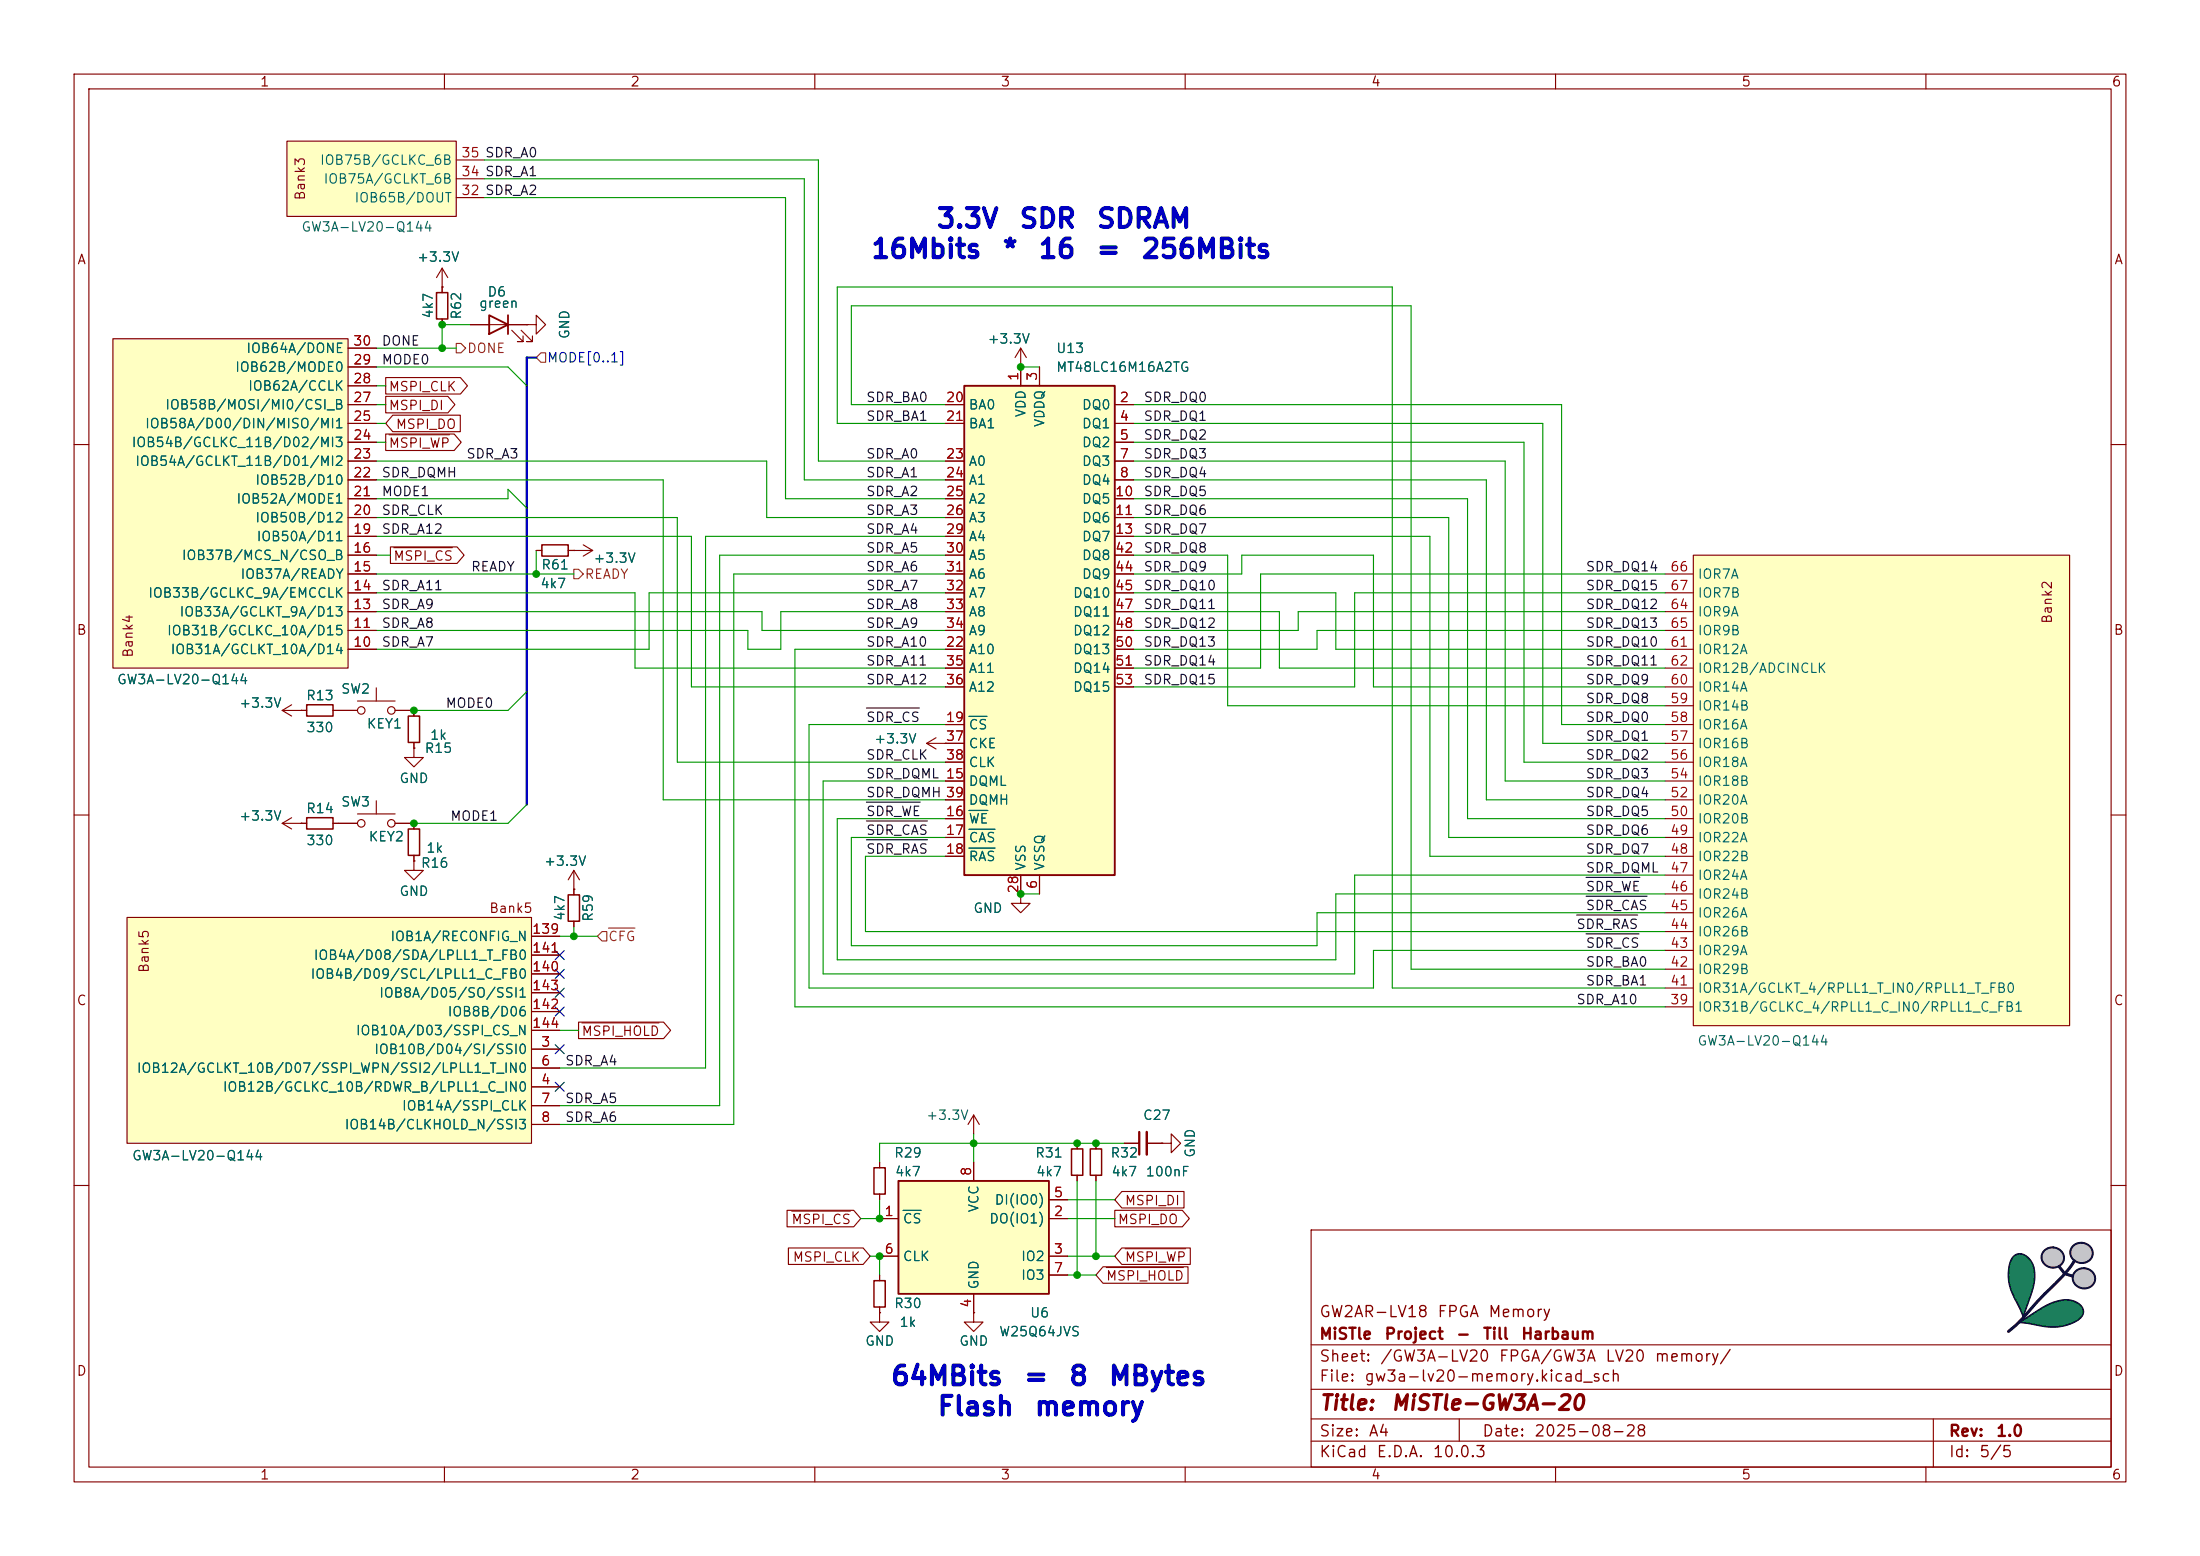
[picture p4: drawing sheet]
<svg xmlns="http://www.w3.org/2000/svg" width="297mm" height="210mm" viewBox="0 0 297 210" stroke-linecap="round" stroke-linejoin="round" font-family="sans-serif">
<g fill="none" stroke="#840000" stroke-width=".15">
<path d="M10 10h277v190h-277zM12 12h273v186h-273zM60 10v2M110 10v2M160 10v2M210 10v2M260 10v2M10 60h2M285 60h2M10 110h2M285 110h2M10 160h2"/>
<path d="M177 166h108v32h-108zM285 160h2M60 198v2M110 198v2M160 198v2M177 194.5h108M177 191.5h108M177 187.5h108M177 181.5h108M197 191.5v3M210 198v2M260 198v2"/>
<path d="M261 191.5v6.5"/>
</g>
<path d="M276 168.8a1.51 1.51 0 0 1 1.9-.2 1.51 1.51 0 0 1 .6 1.8 1.52 1.52 0 0 1-1.9 .6 1.52 1.52 0 0 1-.9-1.8z" fill="#c2c2c2"/>
<path d="M271.8 169.6a1.51 1.51 0 0 1 2.4 .6 4.4 4.4 0 0 1 .2 3.8l-1.3 3.8-.4-1.2a9.6 9.6 0 0 1-1.6-4.2v-.3a4 4 0 0 1 .7-2.5z" fill="#168543"/>
<path d="M280.2 171.6a1.51 1.51 0 0 1 1.9-.2 1.51 1.51 0 0 1 .6 1.8 1.52 1.52 0 0 1-1.9 .6 1.52 1.52 0 0 1-.9-1.8z" fill="#c2c2c2"/>
<path d="M272.6 178.5l.4-.3a19.4 19.4 0 0 1 4.4-2.5 3.2 3.2 0 0 1 3.6 .6 1.22 1.22 0 0 1-.5 1.9 6.9 6.9 0 0 1-5.4 .7z" fill="#168543"/>
<path d="M279.9 168.2a1.51 1.51 0 0 1 1.9-.3 1.51 1.51 0 0 1 .5 1.9 1.52 1.52 0 0 1-1.9 .6 1.52 1.52 0 0 1-.8-1.9z" fill="#c2c2c2"/>
<path d="M126.4 99.6l-1.3 .7M125.1 100.3l1.3 .8M125.1 100.3h2.5M127.6 100.3h.1M118.7 156.8v.8M145.4 154.3v.8M145.4 158.6v.8M148 154.3v.8M148 158.6v.8M118.7 161.2v.7M131.4 177.2v1.2h1.3l-1.3 1.3-1.2-1.3h1.2M131.4 177.2h.1" fill="none" stroke="#840000" stroke-width=".15"/>
<path d="M118 157.6h1.5v3.6h-1.5zM144.7 155.1h1.5v3.5h-1.5zM147.2 155.1h1.5v3.5h-1.5z" fill="none" stroke="#840000" stroke-width=".2"/>
<path d="M121.3 159.4h20.3v15.2h-20.3z" fill="#ffffc2"/>
<path d="M121.3 159.4h20.3v15.2h-20.3z" fill="none" stroke="#840000" stroke-width=".25"/>
<g fill="none" stroke="#840000" stroke-width=".15">
<path d="M71.1 43.8h1.3v-1.3l1.3 1.3-1.3 1.3v-1.3M71.1 43.8h.1M72.4 74.3h.8M76.7 74.3h3.3M77.5 74.3h.1M78.7 73.5l1.3 .8M80 74.3l-1.3 .8M137.8 120.7v1.2h1.3l-1.3 1.3-1.3-1.3h1.3M137.8 120.7h.1M131.4 150.5v2.5M131.4 156.8v2.6M131.4 150.5l-.7 1.3"/>
<path d="M131.4 150.5l.8 1.3M156.8 154.3h1.3v1.3l1.3-1.3-1.3-1.3v1.3M156.8 154.3h.1M118.7 177.2v1.2h1.3l-1.3 1.3-1.2-1.3h1.2M118.7 177.2h.1M118.7 164.5h2.6M118.7 169.5h2.6M118.7 172.1v.7M118.7 176.4v.8M131.4 174.6v2.6M141.6 164.5h2.5M141.6 169.5h2.5"/>
<path d="M141.6 161.9h2.5M141.6 172.1h2.5"/>
</g>
<path d="M121.9 163.4h2.4" fill="none" stroke="#006464" stroke-width=".15"/>
<path d="M73.2 73.5h3.5v1.6h-3.5zM118 172.8h1.5v3.6h-1.5z" fill="none" stroke="#840000" stroke-width=".2"/>
<path d="M15.2 45.7h31.8v44.5h-31.8z" fill="#ffffc2"/>
<g fill="none" stroke="#840000" stroke-width=".15">
<path d="M15.2 45.7h31.8v44.5h-31.8zM47 59.7h3.8M47 57.2h3.8M47 54.6h3.8M47 52.1h3.8M47 49.5h3.8M47 47h3.8M47 77.5h3.8M47 74.9h3.8M47 72.4h3.8M47 69.9h3.8M47 67.3h3.8"/>
<path d="M47 64.8h3.8M47 62.2h3.8M47 87.6h3.8M47 85.1h3.8M47 82.6h3.8M47 80h3.8"/>
</g>
<path d="M130.2 52.1h20.3v66h-20.3z" fill="#ffffc2"/>
<path d="M130.2 52.1h20.3v66h-20.3z" fill="none" stroke="#840000" stroke-width=".25"/>
<g fill="none" stroke="#840000" stroke-width=".15">
<path d="M59.7 38.7v.8M59.7 43.1v.7M127.6 54.6h2.6M127.6 57.2h2.6M137.8 49.5h.1M137.8 47v5.1M137.8 47l-.8 1.3M137.8 47l.8 1.3M140.3 49.5v2.6M150.5 54.6h2.5M150.5 57.2h2.5M150.5 59.7h2.5"/>
<path d="M127.6 62.2h2.6M127.6 64.8h2.6M127.6 67.3h2.6M127.6 69.9h2.6M127.6 72.4h2.6M127.6 74.9h2.6M127.6 77.5h2.6M150.5 62.2h2.5M150.5 64.8h2.5M150.5 67.3h2.5M150.5 69.9h2.5M150.5 72.4h2.5"/>
<path d="M150.5 74.9h2.5M150.5 77.5h2.5M127.6 97.8h2.6M127.6 87.6h2.6M127.6 80h2.6M127.6 82.6h2.6M127.6 85.1h2.6M127.6 90.2h2.6M127.6 92.7h2.6M150.5 87.6h2.5M150.5 80h2.5M150.5 82.6h2.5"/>
<path d="M150.5 85.1h2.5M150.5 90.2h2.5M150.5 92.7h2.5M127.6 105.4h2.6M127.6 110.5h2.6M127.6 113h2.6M127.6 115.6h2.6M127.6 100.3h2.6M127.6 102.9h2.6M127.6 108h2.6M137.8 118.1v2.6M140.3 118.1v2.6"/>
</g>
<path d="M130.8 96.7h2.4M130.8 109.4h2.6M130.8 111.9h3.5M130.8 114.5h3.5" fill="none" stroke="#006464" stroke-width=".15"/>
<path d="M58.9 39.5h1.6v3.6h-1.6z" fill="none" stroke="#840000" stroke-width=".2"/>
<path d="M17.1 123.8h54.7v30.5h-54.7z" fill="#ffffc2"/>
<g fill="none" stroke="#840000" stroke-width=".15">
<path d="M59.7 38.7h.1M59.7 36.2l.8 1.3M59.7 36.2l-.8 1.3M59.7 36.2v2.5M63.5 43.8h7.6M69.1 44.6l1.5 1.5h-.8h.8v-.8M70.4 44.6l1.5 1.5h-.8h.8v-.8M38.1 95.9h3.3M38.1 95.9l1.3 .7M39.4 95.1l-1.3 .8M40.6 95.9h.1M45 95.9h3.3"/>
<path d="M48.3 94.6h5M50.8 92.8v1.8M53.3 95.9h2.6v.7M38.1 111.1h3.3M38.1 111.1l1.3 .8M39.4 110.4l-1.3 .7M40.6 111.1h.1M45 111.1h3.3M48.3 109.9h5M50.8 108.1v1.8M53.3 111.1h2.6v.8M55.9 101v1.2h1.2l-1.2 1.3-1.3-1.3h1.3"/>
<path d="M55.9 101h.1M55.9 116.2v1.3h1.2l-1.2 1.2-1.3-1.2h1.3M55.9 116.2h.1M55.9 100.2v.8M55.9 115.4v.8M77.5 117.5v3.3M77.5 117.5l.7 1.2M77.5 117.5l-.8 1.2M17.1 123.8h54.7v30.5h-54.7zM71.8 126.4h3.8M71.8 131.4h3.8M71.8 128.9h3.8"/>
<path d="M71.8 136.5h3.8M71.8 134h3.8M71.8 139.1h3.8M77.5 120h.1M77.5 124.3v.8M71.8 141.6h3.8M71.8 146.7h3.8M71.8 144.1h3.8M71.8 149.2h3.8M71.8 151.8h3.8M151.8 154.3h2M154.8 154.3h2"/>
<circle cx="48.8" cy="95.9" r=".51"/>
<circle cx="52.8" cy="95.9" r=".51"/>
<circle cx="48.8" cy="111.1" r=".51"/>
<circle cx="52.8" cy="111.1" r=".51"/>
</g>
<path d="M41.4 95.1h3.6v1.5h-3.6zM55.1 96.6h1.5v3.6h-1.5zM41.4 110.4h3.6v1.5h-3.6zM55.1 111.9h1.5v3.5h-1.5zM76.7 120.8h1.5v3.5h-1.5z" fill="none" stroke="#840000" stroke-width=".2"/>
<path d="M153.8 152.8v3" fill="none" stroke="#840000" stroke-width=".3"/>
<path d="M154.8 152.8v3" fill="none" stroke="#840000" stroke-width=".33"/>
<path d="M66 42.5l2.6 1.3-2.6 1.3zM68.6 42.5v2.6" fill="none" stroke="#840000" stroke-width=".25"/>
<path d="M38.7 19.1h22.9v10.1h-22.9z" fill="#ffffc2"/>
<path d="M38.7 19.1h22.9v10.1h-22.9zM61.6 26.7h3.8M61.6 24.1h3.8M61.6 21.6h3.8" fill="none" stroke="#840000" stroke-width=".15"/>
<path d="M228.6 74.9h50.8v63.5h-50.8z" fill="#ffffc2"/>
<g fill="none" stroke="#840000" stroke-width=".15">
<path d="M59.7 38.7h.1M59.7 38.7v.8M47 59.7h3.8M47 57.2h3.8M47 54.6h3.8M47 52.1h3.8M47 49.5h3.8M47 47h3.8M52.1 58.6h9.2l1 1.1-1 1.1h-9.2zM52.1 53.5h8.4l.9 1.1-.9 1.1h-8.4zM52.1 51h10.1l.9 1.1-.9 1.1h-10.1zM52.5 58.7h8.2"/>
<path d="M53 56h9.1v2.3h-9.1l-.9-1.1zM59.7 43.1v.7M63.5 43.8h2.5M68.6 43.8h2.5M71.1 43.8h.1M127.6 57.2h2.6M127.6 54.6h2.6M137.8 49.5h.1M137.8 49.5v2.6M140.3 49.5v2.6M150.5 59.7h2.5M150.5 57.2h2.5"/>
<path d="M150.5 54.6h2.5M47 77.5h3.8M47 74.9h3.8M47 72.4h3.8M47 69.9h3.8M47 67.3h3.8M47 64.8h3.8M47 62.2h3.8M52.7 73.8h9l1 1.1-1 1.1h-9zM53.1 73.9h8M72.4 74.3h.8M76.7 74.3h.8"/>
<path d="M77.5 74.3h.1M127.6 77.5h2.6M127.6 74.9h2.6M127.6 72.4h2.6M127.6 69.9h2.6M127.6 67.3h2.6M127.6 64.8h2.6M127.6 62.2h2.6M150.5 77.5h2.5M150.5 74.9h2.5M150.5 72.4h2.5M150.5 69.9h2.5"/>
<path d="M150.5 67.3h2.5M150.5 64.8h2.5M150.5 62.2h2.5M224.8 77.5h3.8M228.6 74.9h50.8v63.5h-50.8zM40.6 95.9h.1M40.6 95.9h.8M45 95.9h3.3M47 87.6h3.8M47 82.6h3.8M47 85.1h3.8M47 80h3.8"/>
<path d="M53.3 95.9h2.6v.7M127.6 97.8h2.6M127.6 92.7h2.6M127.6 87.6h2.6M127.6 90.2h2.6M127.6 82.6h2.6M127.6 85.1h2.6M127.6 80h2.6M150.5 92.7h2.5M150.5 87.6h2.5M150.5 90.2h2.5M150.5 82.6h2.5"/>
<path d="M150.5 85.1h2.5M150.5 80h2.5M224.8 97.8h3.8M224.8 95.3h3.8M224.8 92.7h3.8M224.8 87.6h3.8M224.8 90.2h3.8M224.8 82.6h3.8M224.8 85.1h3.8M224.8 80h3.8M40.6 111.1h.1M40.6 111.1h.8"/>
<path d="M45 111.1h3.3M53.3 111.1h2.6v.8M55.9 101h.1M55.9 116.2h.1M55.9 100.2v.8M55.9 115.4v.8M127.6 100.3h.1M127.6 115.6h2.6M127.6 113h2.6M127.6 110.5h2.6M127.6 108h2.6M127.6 105.4h2.6"/>
<path d="M127.6 102.9h2.6M127.6 100.3h2.6M137.8 118.1v2.6M140.3 118.1v2.6M224.8 118.1h3.8M224.8 115.6h3.8M224.8 113h3.8M224.8 110.5h3.8M224.8 108h3.8M224.8 105.4h3.8M224.8 102.9h3.8M224.8 100.3h3.8"/>
<path d="M71.8 126.4h3.8M71.8 131.4h3.8M71.8 128.9h3.8M71.8 136.5h3.8M71.8 134h3.8M71.8 139.1h3.8M77.5 120h.1M77.5 120v.8M77.5 124.3v.8M78.1 138h11.5l.9 1.1-.9 1.1h-11.5zM78.5 138.1h10.5M137.8 120.7h.1"/>
<path d="M224.8 135.9h3.8M224.8 133.4h3.8M224.8 130.8h3.8M224.8 128.3h3.8M224.8 125.7h3.8M224.8 123.2h3.8M224.8 120.7h3.8M71.8 141.6h3.8M71.8 146.7h3.8M71.8 144.1h3.8M71.8 149.2h3.8M71.8 151.8h3.8"/>
<path d="M118.7 156.8v.8M131.4 156.8v2.6M145.4 154.3v.8M145.4 158.6v.8M148 154.3v.8M148 158.6v.8M151.8 154.3h2M154.8 154.3h2M156.8 154.3h.1M106.3 163.4h9l.9 1.1-.9 1.1h-9zM106.4 168.4h10.1l1 1.1-1 1.2h-10.1zM106.9 163.5h7.9"/>
<path d="M118.7 177.2h.1M118.7 161.2v.7M118.7 172.1v.7M118.7 176.4v.8M118.7 164.5h2.6M118.7 169.5h2.6M131.4 177.2h.1M131.4 174.6v2.6M141.6 164.5h2.5M141.6 169.5h2.5M141.6 161.9h2.5M141.6 172.1h2.5"/>
<path d="M148.9 171h11.5v2.2h-11.5l-.9-1.1zM149.4 171.1h10.4M150.5 163.4h9.1l1 1.1-1 1.1h-9.1zM151.4 168.4h9.3v2.3h-9.3l-.9-1.2zM151.4 160.8h8.4v2.2h-8.4l-.9-1.1zM151.9 168.5h8.2"/>
</g>
<path d="M61.6 46.4h.6l.7 .6-.7 .6h-.6zM73 47.6h.7v1.3h-.7l-.6-.6zM77.5 76.8h.6l.6 .7-.6 .6h-.6zM81.3 125.7h.6v1.3h-.6l-.7-.6zM82.1 125.3h3.6" fill="none" stroke="#725600" stroke-width=".15"/>
<path d="M117 95.6h7.1M117 113.3h8.2M117 110.8h8.2M117 108.3h7.2M214.1 118.4h7.3M212.9 123.5h8.2M214.1 121h8.3M214.1 126h7.2" fill="none" stroke="#0f0f0f" stroke-width=".15"/>
<path d="M278 171l.7 .9 1.1 .3M280 170.2a22.1 22.1 0 0 1-3.9 4.4l-1.1 1.1a25.4 25.4 0 0 1-3.9 4" fill="none" stroke="#000" stroke-width=".4"/>
<path d="M72.4 48.3h-1.3v60.3" fill="none" stroke="#000084" stroke-width=".3"/>
<g fill="none" stroke="#009600" stroke-width=".15">
<path d="M65.4 26.7h40.6v40.6h21.6M65.4 24.1h43.2v40.7h19M65.4 21.6h45.1v40.6h17.1M50.8 49.5h17.8l2.5 2.6M50.8 47h10.8M50.8 54.6h1.3M50.8 57.2h1.3M50.8 52.1h1.3M50.8 59.7h1.3M63.5 43.8h-3.8v3.2M127.6 57.2h-14.6v-18.5h75v94.7h36.8M127.6 54.6h-12.7v-13.3h75.6v89.5h34.3"/>
<path d="M137.8 49.5h2.5M153 54.6h57.8v43.2h14M153 57.2h55.3v43.1h16.5M153 59.7h52.7v43.2h19.1M50.8 77.5h26.7M50.8 67.3h17.8v-1.3l2.5 2.6M50.8 69.9h40.6v33h36.2M50.8 62.2h52.7v7.7h24.1M50.8 74.9h1.9M50.8 72.4h42.5v20.3h34.3M50.8 64.8h38.7v43.2h38.1M72.4 74.3v3.2"/>
<path d="M127.6 77.5h-28.5v74.3h-23.5M127.6 74.9h-30.4v74.3h-21.6M127.6 72.4h-32.4v71.7h-19.6M153 77.5h14.6v-2.6h17.8v17.8h39.4M153 67.3h45.1v43.2h26.7M153 69.9h42.6v43.1h29.2M153 74.9h12.7v20.4h59.1M153 72.4h40v43.2h31.8M153 62.2h50.2v43.2h21.6M153 64.8h47.7v43.2h24.1M224.8 77.5h-54.6v12.7h-17.2M50.8 82.6h52.1v2.5h24.7"/>
<path d="M50.8 80h34.9v10.2h41.9M71.1 93.3l-2.5 2.6h-12.7M127.6 82.6h-22.2v5h-4.4v-2.5h-50.2M127.6 97.8h-18.4v35.6h76.2v-5.1h39.4M127.6 80h-40v7.6h-36.8M127.6 87.6h-20.3v48.3h117.5M153 82.6h19.7v7.6h52.1M153 80h27.3v7.6h44.5M224.8 82.6h-49.5v2.5h-22.3M224.8 85.1h-47v2.5h-24.8M224.8 80h-41.9v12.7h-29.9M71.1 108.6l-2.5 2.5h-12.7"/>
<path d="M127.6 105.4h-16.5v26h71.8v-13.3h41.9M127.6 110.5h-14.6v19h67.3v-8.8h44.5M127.6 113h-12.7v14.6h62.9v-4.4h47M127.6 115.6h-10.8v10.1h108M75.6 126.4h5M75.6 139.1h2.5M77.5 125.1v1.3M137.8 120.7h2.5M131.4 153v3.8M145.4 159.4v12.7M148 159.4v10.1M151.8 154.3h-33.1v2.5"/>
<path d="M117.5 169.5h1.2v2.6M118.7 161.9v2.6h-2.5M144.1 172.1h3.9M144.1 164.5h6.4M144.1 169.5h6.4M144.1 161.9h6.4"/>
</g>
<path d="M75 135.9l1.2 1.2M75 128.3l1.2 1.2M75 130.8l1.2 1.3M75 133.4l1.2 1.2M76.2 135.9l-1.2 1.2M76.2 128.3l-1.2 1.2M76.2 130.8l-1.2 1.3M76.2 133.4l-1.2 1.2M75 146.1l1.2 1.2M75 141l1.2 1.2M76.2 146.1l-1.2 1.2M76.2 141l-1.2 1.2" fill="none" stroke="#000084" stroke-width=".15"/>
<path d="M276 168.8a1.51 1.51 0 0 1 1.9-.2 1.51 1.51 0 0 1 .6 1.8 1.52 1.52 0 0 1-1.9 .6 1.52 1.52 0 0 1-.9-1.8zM279.9 168.2a1.51 1.51 0 0 1 1.9-.3 1.51 1.51 0 0 1 .5 1.9 1.52 1.52 0 0 1-1.9 .6 1.52 1.52 0 0 1-.8-1.9zM280.2 171.6a1.51 1.51 0 0 1 1.9-.2 1.51 1.51 0 0 1 .6 1.8 1.52 1.52 0 0 1-1.9 .6 1.52 1.52 0 0 1-.9-1.8z" fill="none" stroke="#000" stroke-width=".26"/>
<path d="M271.8 169.6a1.51 1.51 0 0 1 2.4 .6 4.4 4.4 0 0 1 .2 3.8l-1.3 3.8-.4-1.2a9.6 9.6 0 0 1-1.6-4.2v-.3a4 4 0 0 1 .7-2.5zM272.6 178.5l.4-.3a19.4 19.4 0 0 1 4.4-2.5 3.2 3.2 0 0 1 3.6 .6 1.22 1.22 0 0 1-.5 1.9 6.9 6.9 0 0 1-5.4 .7z" fill="none" stroke="#000" stroke-width=".2"/>
<path d="M130.8 96.7h2.4M130.8 109.4h2.6M130.8 111.9h3.5M130.8 114.5h3.5M121.9 163.4h2.4" fill="none" stroke="#006464" stroke-width=".15"/>
<g fill="#009600" stroke="#009600" stroke-width=".14">
<circle cx="145.4" cy="172.1" r=".46"/>
<circle cx="148" cy="169.5" r=".46"/>
<circle cx="137.8" cy="49.5" r=".46"/>
<circle cx="118.7" cy="169.5" r=".46"/>
<circle cx="131.4" cy="154.3" r=".46"/>
<circle cx="145.4" cy="154.3" r=".46"/>
<circle cx="118.7" cy="164.5" r=".46"/>
<circle cx="148" cy="154.3" r=".46"/>
<circle cx="77.5" cy="126.4" r=".46"/>
<circle cx="137.8" cy="120.7" r=".46"/>
<circle cx="72.4" cy="77.5" r=".46"/>
<circle cx="59.7" cy="47" r=".46"/>
<circle cx="55.9" cy="111.1" r=".46"/>
<circle cx="55.9" cy="95.9" r=".46"/>
<circle cx="59.7" cy="43.8" r=".46"/>
</g>
<g font-size="2.5" fill="#0000c2">
<text x="117.5" y="35.5">16Mbits</text>
<text x="126.3" y="31.4">3.3V</text>
<text x="135.2" y="35.5">*</text>
<text x="137.5" y="31.4">SDR</text>
<text x="140" y="35.5">16</text>
<text x="147.8" y="35.5">=</text>
<text x="147.9" y="31.4">SDRAM</text>
<text x="153.9" y="35.5">256MBits</text>
<text x="120.1" y="187.6">64MBits</text>
<text x="126.4" y="191.7">Flash</text>
<text x="138.1" y="187.6">=</text>
<text x="139.5" y="191.7">memory</text>
<text x="144.2" y="187.6">8</text>
<text x="149.5" y="187.6">MBytes</text>
</g>
<g font-size="2" fill="#840000">
<text x="178" y="190.8">Title:</text>
<text x="187.7" y="190.8">MiSTle-GW3A-20</text>
</g>
<g font-size="1.5" fill="#840000">
<text x="178" y="178.2">GW2AR-LV18</text>
<text x="193.9" y="178.2">FPGA</text>
<text x="200.8" y="178.2">Memory</text>
<text x="178" y="184.2">Sheet:</text>
<text x="178" y="181.2">MiSTle</text>
<text x="186.2" y="184.2">/GW3A-LV20</text>
<text x="186.8" y="181.2">Project</text>
<text x="196.5" y="181.2">-</text>
<text x="200.1" y="181.2">Till</text>
<text x="202.2" y="184.2">FPGA/GW3A</text>
<text x="205.3" y="181.2">Harbaum</text>
<text x="216.6" y="184.2">LV20</text>
<text x="223.3" y="184.2">memory/</text>
<text x="178" y="186.9">File:</text>
<text x="184.1" y="186.9">gw3a-lv20-memory.kicad_sch</text>
<text x="178" y="197.1">KiCad</text>
<text x="178" y="194.3">Size:</text>
<text x="184.7" y="194.3">A4</text>
<text x="185.7" y="197.1">E.D.A.</text>
<text x="193.3" y="197.1">10.0.3</text>
<text x="200" y="194.3">Date:</text>
<text x="207" y="194.3">2025-08-28</text>
<text x="263" y="194.3">Rev:</text>
<text x="263" y="197.1">Id:</text>
<text x="267.1" y="197.1">5/5</text>
<text x="269.4" y="194.3">1.0</text>
</g>
<g font-size="1.3" fill="#840000">
<text x="35" y="12">1</text>
<text x="85" y="12">2</text>
<text x="135" y="12">3</text>
<text x="185" y="12">4</text>
<text x="235" y="12">5</text>
<text x="285" y="12">6</text>
<text x="41.5" y="27.1" transform="rotate(-90 41.5 27.1)">Bank3</text>
<text x="10.3" y="36">A</text>
<text x="285.3" y="36">A</text>
<text x="52.4" y="53.1">MSPI_CLK</text>
<text x="52.4" y="55.7">MSPI_DI</text>
<text x="53.3" y="58.2">MSPI_DO</text>
<text x="52.4" y="60.8">MSPI_WP</text>
<text x="53" y="76">MSPI_CS</text>
<text x="10.3" y="86">B</text>
<text x="18.2" y="88.9" transform="rotate(-90 18.2 88.9)">Bank4</text>
<text x="277.3" y="84.3" transform="rotate(-90 277.3 84.3)">Bank2</text>
<text x="285.3" y="86">B</text>
<text x="66" y="123.5">Bank5</text>
<text x="20.4" y="131.4" transform="rotate(-90 20.4 131.4)">Bank5</text>
<text x="10.3" y="136">C</text>
<text x="285.3" y="136">C</text>
<text x="78.4" y="140.1">MSPI_HOLD</text>
<text x="106.7" y="165.5">MSPI_CS</text>
<text x="150.8" y="165.5">MSPI_DO</text>
<text x="151.8" y="163">MSPI_DI</text>
<text x="106.9" y="170.6">MSPI_CLK</text>
<text x="149.2" y="173.1">MSPI_HOLD</text>
<text x="151.8" y="170.6">MSPI_WP</text>
<text x="10.3" y="186">D</text>
<text x="285.3" y="186">D</text>
<text x="35" y="200">1</text>
<text x="85" y="200">2</text>
<text x="135" y="200">3</text>
<text x="185" y="200">4</text>
<text x="235" y="200">5</text>
<text x="285" y="200">6</text>
</g>
<g font-size="1.3" fill="#006464">
<text x="43.1" y="22.6">IOB75B/GCLKC_6B</text>
<text x="43.6" y="25.1">IOB75A/GCLKT_6B</text>
<text x="47.8" y="27.6">IOB65B/DOUT</text>
<text x="40.6" y="31.6">GW3A-LV20-Q144</text>
<text x="56.2" y="35.6">+3.3V</text>
<text x="64.6" y="41.9">green</text>
<text x="65.7" y="40.3">D6</text>
<text x="33.2" y="48">IOB64A/DONE</text>
<text x="58.8" y="43.1" transform="rotate(-90 58.8 43.1)">4k7</text>
<text x="62.6" y="43.2" transform="rotate(-90 62.6 43.2)">R62</text>
<text x="77.2" y="45.9" transform="rotate(-90 77.2 45.9)">GND</text>
<text x="133.2" y="46.7">+3.3V</text>
<text x="142.5" y="48">U13</text>
<text x="31.6" y="50.5">IOB62B/MODE0</text>
<text x="33.4" y="53">IOB62A/CCLK</text>
<text x="142.5" y="50.5">MT48LC16M16A2TG</text>
<text x="19.5" y="58.1">IOB58A/D00/DIN/MISO/MI1</text>
<text x="22.2" y="55.6">IOB58B/MOSI/MI0/CSI_B</text>
<text x="130.7" y="55.6">BA0</text>
<text x="130.7" y="58.1">BA1</text>
<text x="138.8" y="56.4" transform="rotate(-90 138.8 56.4)">VDD</text>
<text x="141.3" y="57.7" transform="rotate(-90 141.3 57.7)">VDDQ</text>
<text x="146" y="55.6">DQ0</text>
<text x="146" y="58.1">DQ1</text>
<text x="17.7" y="60.7">IOB54B/GCLKC_11B/D02/MI3</text>
<text x="18.2" y="63.2">IOB54A/GCLKT_11B/D01/MI2</text>
<text x="34.4" y="65.7">IOB52B/D10</text>
<text x="130.7" y="63.2">A0</text>
<text x="130.7" y="65.7">A1</text>
<text x="146" y="60.7">DQ2</text>
<text x="146" y="63.2">DQ3</text>
<text x="146" y="65.7">DQ4</text>
<text x="31.8" y="68.3">IOB52A/MODE1</text>
<text x="34.4" y="70.8">IOB50B/D12</text>
<text x="130.7" y="68.3">A2</text>
<text x="130.7" y="70.8">A3</text>
<text x="146" y="68.3">DQ5</text>
<text x="146" y="70.8">DQ6</text>
<text x="24.4" y="75.9">IOB37B/MCS_N/CSO_B</text>
<text x="34.5" y="73.4">IOB50A/D11</text>
<text x="73" y="77.2">R61</text>
<text x="80" y="76.3">+3.3V</text>
<text x="130.7" y="73.4">A4</text>
<text x="130.7" y="75.9">A5</text>
<text x="146" y="73.4">DQ7</text>
<text x="146" y="75.9">DQ8</text>
<text x="19.9" y="81">IOB33B/GCLKC_9A/EMCCLK</text>
<text x="24.1" y="83.5">IOB33A/GCLKT_9A/D13</text>
<text x="32.4" y="78.4">IOB37A/READY</text>
<text x="72.9" y="79.7">4k7</text>
<text x="130.7" y="78.4">A6</text>
<text x="130.7" y="81">A7</text>
<text x="130.7" y="83.5">A8</text>
<text x="144.8" y="81">DQ10</text>
<text x="144.8" y="83.5">DQ11</text>
<text x="146" y="78.4">DQ9</text>
<text x="229.1" y="83.5">IOR9A</text>
<text x="229.1" y="78.4">IOR7A</text>
<text x="229.1" y="81">IOR7B</text>
<text x="22.5" y="86.1">IOB31B/GCLKC_10A/D15</text>
<text x="22.9" y="88.6">IOB31A/GCLKT_10A/D14</text>
<text x="130.7" y="88.6">A10</text>
<text x="130.7" y="86.1">A9</text>
<text x="144.8" y="86.1">DQ12</text>
<text x="144.8" y="88.6">DQ13</text>
<text x="229.1" y="88.6">IOR12A</text>
<text x="229.1" y="86.1">IOR9B</text>
<text x="15.7" y="92.7">GW3A-LV20-Q144</text>
<text x="32.2" y="95.8">+3.3V</text>
<text x="41.2" y="94.8">R13</text>
<text x="46" y="93.9">SW2</text>
<text x="130.7" y="91.1">A11</text>
<text x="130.7" y="93.7">A12</text>
<text x="144.8" y="91.1">DQ14</text>
<text x="144.8" y="93.7">DQ15</text>
<text x="229.1" y="93.7">IOR14A</text>
<text x="229.1" y="91.1">IOR12B/ADCINCLK</text>
<text x="41.3" y="99.1">330</text>
<text x="49.4" y="98.6">KEY1</text>
<text x="57.2" y="101.9">R15</text>
<text x="58" y="100.2">1k</text>
<text x="117.9" y="100.7">+3.3V</text>
<text x="130.7" y="98.8">CS</text>
<text x="130.7" y="101.3">CKE</text>
<text x="229.1" y="101.3">IOR16B</text>
<text x="229.1" y="98.8">IOR16A</text>
<text x="229.1" y="96.2">IOR14B</text>
<text x="53.8" y="106">GND</text>
<text x="130.7" y="106.4">DQML</text>
<text x="130.7" y="103.8">CLK</text>
<text x="229.1" y="106.4">IOR18B</text>
<text x="229.1" y="103.8">IOR18A</text>
<text x="32.2" y="111.1">+3.3V</text>
<text x="41.2" y="110.1">R14</text>
<text x="46" y="109.2">SW3</text>
<text x="49.7" y="113.9">KEY2</text>
<text x="130.7" y="111.5">WE</text>
<text x="130.7" y="108.9">DQMH</text>
<text x="229.1" y="111.5">IOR20B</text>
<text x="229.1" y="108.9">IOR20A</text>
<text x="41.3" y="114.4">330</text>
<text x="56.7" y="117.4">R16</text>
<text x="57.5" y="115.4">1k</text>
<text x="73.4" y="117.2">+3.3V</text>
<text x="130.7" y="114">CAS</text>
<text x="130.7" y="116.5">RAS</text>
<text x="138.8" y="117.6" transform="rotate(-90 138.8 117.6)">VSS</text>
<text x="141.3" y="117.6" transform="rotate(-90 141.3 117.6)">VSSQ</text>
<text x="229.1" y="119.1">IOR24A</text>
<text x="229.1" y="116.5">IOR22B</text>
<text x="229.1" y="114">IOR22A</text>
<text x="53.8" y="121.2">GND</text>
<text x="76.5" y="124.4" transform="rotate(-90 76.5 124.4)">4k7</text>
<text x="80.3" y="124.5" transform="rotate(-90 80.3 124.5)">R59</text>
<text x="131.3" y="123.5">GND</text>
<text x="229.1" y="124.2">IOR26A</text>
<text x="229.1" y="121.6">IOR24B</text>
<text x="42.3" y="129.9">IOB4A/D08/SDA/LPLL1_T_FB0</text>
<text x="52.6" y="127.3">IOB1A/RECONFIG_N</text>
<text x="229.1" y="131.8">IOR29B</text>
<text x="229.1" y="129.2">IOR29A</text>
<text x="229.1" y="126.7">IOR26B</text>
<text x="41.8" y="132.4">IOB4B/D09/SCL/LPLL1_C_FB0</text>
<text x="51.1" y="135">IOB8A/D05/SO/SSI1</text>
<text x="60.3" y="137.5">IOB8B/D06</text>
<text x="229.1" y="136.9">IOR31B/GCLKC_4/RPLL1_C_IN0/RPLL1_C_FB1</text>
<text x="229.1" y="134.3">IOR31A/GCLKT_4/RPLL1_T_IN0/RPLL1_T_FB0</text>
<text x="47.9" y="140">IOB10A/D03/SSPI_CS_N</text>
<text x="50.4" y="142.6">IOB10B/D04/SI/SSI0</text>
<text x="229.1" y="141.4">GW3A-LV20-Q144</text>
<text x="18.4" y="145.1">IOB12A/GCLKT_10B/D07/SSPI_WPN/SSI2/LPLL1_T_IN0</text>
<text x="30" y="147.7">IOB12B/GCLKC_10B/RDWR_B/LPLL1_C_IN0</text>
<text x="46.4" y="152.7">IOB14B/CLKHOLD_N/SSI3</text>
<text x="54.2" y="150.2">IOB14A/SSPI_CLK</text>
<text x="124.9" y="151.5">+3.3V</text>
<text x="154.2" y="151.5">C27</text>
<text x="17.7" y="156.9">GW3A-LV20-Q144</text>
<text x="120.6" y="156.5">R29</text>
<text x="120.7" y="159.1">4k7</text>
<text x="139.7" y="156.5">R31</text>
<text x="139.8" y="159.1">4k7</text>
<text x="149.8" y="156.5">R32</text>
<text x="149.9" y="159.1">4k7</text>
<text x="154.6" y="159.1">100nF</text>
<text x="161.6" y="156.3" transform="rotate(-90 161.6 156.3)">GND</text>
<text x="121.8" y="165.4">CS</text>
<text x="132.4" y="163.7" transform="rotate(-90 132.4 163.7)">VCC</text>
<text x="133.5" y="165.4">DO(IO1)</text>
<text x="134.2" y="162.9">DI(IO0)</text>
<text x="121.8" y="170.5">CLK</text>
<text x="137.7" y="170.5">IO2</text>
<text x="137.7" y="173.1">IO3</text>
<text x="120.6" y="176.9">R30</text>
<text x="121.3" y="179.4">1k</text>
<text x="132.4" y="174.1" transform="rotate(-90 132.4 174.1)">GND</text>
<text x="139" y="178.1">U6</text>
<text x="116.7" y="181.9">GND</text>
<text x="129.4" y="181.9">GND</text>
<text x="134.8" y="180.7">W25Q64JVS</text>
</g>
<g font-size="1.3" fill="#a90000">
<text x="62.2" y="21.6">35 SDR_A0</text>
<text x="62.2" y="26.6">32 SDR_A2</text>
<text x="62.2" y="24.1">34 SDR_A1</text>
<text x="47.6" y="47">30</text>
<text x="47.6" y="52">28</text>
<text x="47.6" y="49.5">29</text>
<text x="137.8" y="51.5" transform="rotate(-90 137.8 51.5)">1</text>
<text x="140.3" y="51.5" transform="rotate(-90 140.3 51.5)">3</text>
<text x="47.6" y="59.7">24</text>
<text x="47.6" y="57.1">25</text>
<text x="47.6" y="54.6">27</text>
<text x="127.6" y="54.6">20</text>
<text x="127.6" y="57.1">21</text>
<text x="151.1" y="54.6">2</text>
<text x="151.1" y="57.1">4</text>
<text x="151.1" y="59.7">5</text>
<text x="47.6" y="64.7">22</text>
<text x="47.6" y="62.2">23</text>
<text x="127.6" y="62.2">23</text>
<text x="127.6" y="64.7">24</text>
<text x="151.1" y="62.2">7</text>
<text x="151.1" y="64.7">8</text>
<text x="47.6" y="69.8">20</text>
<text x="47.6" y="67.3">21</text>
<text x="127.6" y="67.3">25</text>
<text x="127.6" y="69.8">26</text>
<text x="150.5" y="67.3">10</text>
<text x="150.5" y="69.8">11</text>
<text x="47.6" y="77.4">15</text>
<text x="47.6" y="74.9">16</text>
<text x="47.6" y="72.4">19</text>
<text x="127.6" y="72.4">29</text>
<text x="127.6" y="74.9">30</text>
<text x="127.6" y="77.4">31</text>
<text x="150.5" y="72.4">13</text>
<text x="150.5" y="74.9">42</text>
<text x="150.5" y="77.4">44</text>
<text x="225.4" y="77.4">66</text>
<text x="47.6" y="82.5">13</text>
<text x="47.6" y="80">14</text>
<text x="127.6" y="80">32</text>
<text x="127.6" y="82.5">33</text>
<text x="150.5" y="80">45</text>
<text x="150.5" y="82.5">47</text>
<text x="225.4" y="82.5">64</text>
<text x="225.4" y="80">67</text>
<text x="47.6" y="87.6">10</text>
<text x="47.6" y="85.1">11</text>
<text x="127.6" y="87.6">22</text>
<text x="127.6" y="85.1">34</text>
<text x="150.5" y="85.1">48</text>
<text x="150.5" y="87.6">50</text>
<text x="225.4" y="87.6">61</text>
<text x="225.4" y="85.1">65</text>
<text x="127.6" y="90.1">35</text>
<text x="127.6" y="92.7">36</text>
<text x="150.5" y="90.1">51</text>
<text x="150.5" y="92.7">53</text>
<text x="225.4" y="95.2">59</text>
<text x="225.4" y="92.7">60</text>
<text x="225.4" y="90.1">62</text>
<text x="127.6" y="97.8">19</text>
<text x="127.6" y="100.3">37</text>
<text x="225.4" y="100.3">57</text>
<text x="225.4" y="97.8">58</text>
<text x="127.6" y="102.8">38</text>
<text x="127.6" y="105.4">15</text>
<text x="127.6" y="107.9">39</text>
<text x="225.4" y="107.9">52</text>
<text x="225.4" y="105.4">54</text>
<text x="225.4" y="102.8">56</text>
<text x="127.6" y="110.5">16</text>
<text x="127.6" y="113">17</text>
<text x="225.4" y="113">49</text>
<text x="225.4" y="110.5">50</text>
<text x="127.6" y="115.5">18</text>
<text x="225.4" y="118.1">47</text>
<text x="225.4" y="115.5">48</text>
<text x="137.8" y="120.7" transform="rotate(-90 137.8 120.7)">28</text>
<text x="140.3" y="120.1" transform="rotate(-90 140.3 120.1)">6</text>
<text x="225.4" y="125.7">44</text>
<text x="225.4" y="123.2">45</text>
<text x="225.4" y="120.6">46</text>
<text x="71.7" y="126.3">139</text>
<text x="71.7" y="131.4">140</text>
<text x="71.7" y="128.9">141</text>
<text x="225.4" y="130.8">42</text>
<text x="225.4" y="128.2">43</text>
<text x="71.7" y="136.5">142</text>
<text x="71.7" y="134">143</text>
<text x="225.4" y="135.9">39</text>
<text x="225.4" y="133.3">41</text>
<text x="71.7" y="139">144</text>
<text x="73" y="141.6">3</text>
<text x="73" y="146.7">4</text>
<text x="73" y="144.1">6</text>
<text x="73" y="149.2">7</text>
<text x="73" y="151.7">8</text>
<text x="131.4" y="158.8" transform="rotate(-90 131.4 158.8)">8</text>
<text x="142.2" y="161.9">5</text>
<text x="119.3" y="164.4">1</text>
<text x="142.2" y="164.4">2</text>
<text x="119.3" y="169.5">6</text>
<text x="142.2" y="169.5">3</text>
<text x="142.2" y="172.1">7</text>
<text x="131.4" y="176.6" transform="rotate(-90 131.4 176.6)">4</text>
</g>
<g font-size="1.3" fill="#0f0f0f">
<text x="51.4" y="47">DONE</text>
<text x="51.4" y="49.5">MODE0</text>
<text x="116.8" y="57.1">SDR_BA1</text>
<text x="116.8" y="54.6">SDR_BA0</text>
<text x="154.3" y="54.6">SDR_DQ0</text>
<text x="154.3" y="57.1">SDR_DQ1</text>
<text x="154.3" y="59.7">SDR_DQ2</text>
<text x="51.4" y="64.7">SDR_DQMH</text>
<text x="62.9" y="62.2">SDR_A3</text>
<text x="116.8" y="62.2">SDR_A0</text>
<text x="116.8" y="64.7">SDR_A1</text>
<text x="154.3" y="64.7">SDR_DQ4</text>
<text x="154.3" y="62.2">SDR_DQ3</text>
<text x="51.4" y="69.8">SDR_CLK</text>
<text x="51.4" y="67.3">MODE1</text>
<text x="116.8" y="69.8">SDR_A3</text>
<text x="116.8" y="67.3">SDR_A2</text>
<text x="154.3" y="67.3">SDR_DQ5</text>
<text x="154.3" y="69.8">SDR_DQ6</text>
<text x="51.4" y="72.4">SDR_A12</text>
<text x="63.5" y="77.4">READY</text>
<text x="116.8" y="72.4">SDR_A4</text>
<text x="116.8" y="74.9">SDR_A5</text>
<text x="116.8" y="77.4">SDR_A6</text>
<text x="154.3" y="74.9">SDR_DQ8</text>
<text x="154.3" y="77.4">SDR_DQ9</text>
<text x="154.3" y="72.4">SDR_DQ7</text>
<text x="214" y="77.4">SDR_DQ14</text>
<text x="51.4" y="82.5">SDR_A9</text>
<text x="51.4" y="80">SDR_A11</text>
<text x="116.8" y="82.5">SDR_A8</text>
<text x="116.8" y="80">SDR_A7</text>
<text x="154.3" y="80">SDR_DQ10</text>
<text x="154.3" y="82.5">SDR_DQ11</text>
<text x="214" y="82.5">SDR_DQ12</text>
<text x="214" y="80">SDR_DQ15</text>
<text x="51.4" y="87.6">SDR_A7</text>
<text x="51.4" y="85.1">SDR_A8</text>
<text x="116.8" y="85.1">SDR_A9</text>
<text x="116.8" y="87.6">SDR_A10</text>
<text x="154.3" y="87.6">SDR_DQ13</text>
<text x="154.3" y="85.1">SDR_DQ12</text>
<text x="214" y="85.1">SDR_DQ13</text>
<text x="214" y="87.6">SDR_DQ10</text>
<text x="60.1" y="95.9">MODE0</text>
<text x="116.8" y="92.7">SDR_A12</text>
<text x="116.8" y="90.1">SDR_A11</text>
<text x="154.3" y="92.7">SDR_DQ15</text>
<text x="154.3" y="90.1">SDR_DQ14</text>
<text x="214" y="92.7">SDR_DQ9</text>
<text x="214" y="95.2">SDR_DQ8</text>
<text x="214" y="90.1">SDR_DQ11</text>
<text x="116.8" y="97.8">SDR_CS</text>
<text x="214" y="97.8">SDR_DQ0</text>
<text x="214" y="100.3">SDR_DQ1</text>
<text x="116.8" y="107.9">SDR_DQMH 39</text>
<text x="116.8" y="102.8">SDR_CLK</text>
<text x="116.8" y="105.4">SDR_DQML 15</text>
<text x="214" y="107.9">SDR_DQ4</text>
<text x="214" y="105.4">SDR_DQ3</text>
<text x="214" y="102.8">SDR_DQ2</text>
<text x="60.7" y="111.1">MODE1</text>
<text x="116.8" y="113">SDR_CAS</text>
<text x="116.8" y="110.5">SDR_WE</text>
<text x="214" y="110.5">SDR_DQ5</text>
<text x="214" y="113">SDR_DQ6</text>
<text x="116.8" y="115.5">SDR_RAS</text>
<text x="214" y="115.5">SDR_DQ7</text>
<text x="214" y="118.1">SDR_DQML</text>
<text x="212.7" y="125.7">SDR_RAS</text>
<text x="214" y="120.6">SDR_WE</text>
<text x="214" y="123.2">SDR_CAS</text>
<text x="214" y="128.2">SDR_CS</text>
<text x="214" y="130.8">SDR_BA0</text>
<text x="212.7" y="135.9">SDR_A10</text>
<text x="214" y="133.3">SDR_BA1</text>
<text x="76.2" y="144.1">SDR_A4</text>
<text x="76.2" y="149.2">SDR_A5</text>
<text x="76.2" y="151.7">SDR_A6</text>
</g>
<g font-size="1.3" fill="#725600">
<text x="63" y="48">DONE</text>
<text x="78.8" y="78.4">READY</text>
<text x="82" y="127.3">CFG</text>
</g>
<text font-size="1.3" fill="#000084" x="73.8" y="49.2">MODE[0..1]</text>
</svg>
